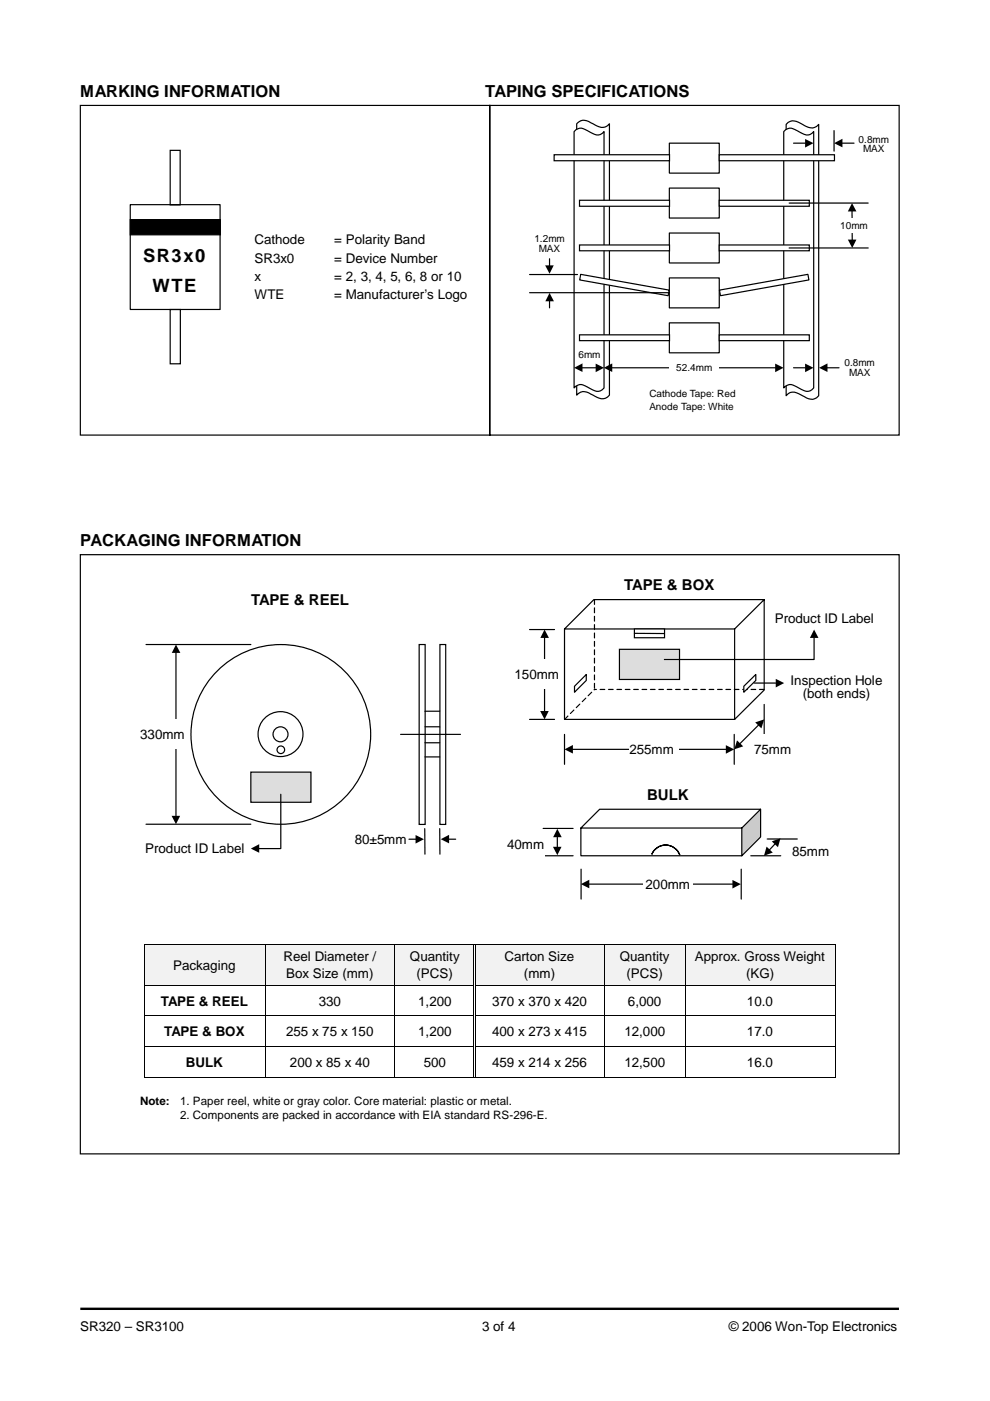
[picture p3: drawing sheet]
<svg xmlns="http://www.w3.org/2000/svg" width="210mm" height="297mm" viewBox="0 0 210 297" stroke-linecap="round" stroke-linejoin="round" font-family="sans-serif">
<path d="M17 277.5h173.6" fill="none" stroke="#000" stroke-width=".51"/>
<g fill="#f2f2f2">
<path d="M30.6 200.3h25.5v6h-25.5z"/>
<path d="M30.6 206.3h25.5v2.5h-25.5z"/>
<path d="M56.3 200.3h27.3v4.2h-27.3z"/>
<path d="M56.3 204.5h27.3v3.6h-27.3z"/>
<path d="M56.3 208.1h27.3v.7h-27.3z"/>
<path d="M83.8 200.3h16.6v4.2h-16.6z"/>
<path d="M83.8 204.5h16.6v3.6h-16.6z"/>
<path d="M83.8 208.1h16.6v.7h-16.6z"/>
<path d="M100.9 200.3h27.2v4.2h-27.2z"/>
<path d="M100.9 204.5h27.2v3.6h-27.2z"/>
<path d="M100.9 208.1h27.2v.7h-27.2z"/>
<path d="M128.2 200.3h17v4.2h-17z"/>
<path d="M128.2 204.5h17v3.6h-17z"/>
<path d="M128.2 208.1h17v.7h-17z"/>
<path d="M145.4 200.3h31.6v4.2h-31.6z"/>
<path d="M145.4 204.5h31.6v3.6h-31.6z"/>
<path d="M145.4 208.1h31.6v.7h-31.6z"/>
</g>
<g fill="none" stroke="#000" stroke-width=".21">
<path d="M30.5 200.2h146.6M30.5 208.9h69.9M30.5 215.4h69.9M30.5 200.3v8.5M30.5 209v6.3M30.5 215.5v6.3M56.2 200.3v8.5M56.2 209v6.3M56.2 215.5v6.3M83.7 200.3v8.5M83.7 209v6.3M83.7 215.5v6.3"/>
<path d="M100.5 200.3v8.5M100.5 209v6.3M100.5 215.5v6.3M100.8 200.3v8.5M100.8 209v6.3M100.8 215.5v6.3M100.9 208.9h76.2M100.9 215.4h76.2M128.2 200.3v8.5M128.2 209v6.3M128.2 215.5v6.3M145.3 200.3v8.5"/>
<path d="M145.3 209v6.3M145.3 215.5v6.3M177.1 200.3v8.5M177.1 209v6.3M177.1 215.5v6.3M30.5 221.9h69.9M30.5 222v6.5M30.6 228.4h25.5M56.2 222v6.5M56.3 228.4h27.3M83.7 222v6.5M83.8 228.4h44.3"/>
<path d="M100.5 222v6.3M100.8 222v6.3M100.9 221.9h76.2M128.2 222v6.5M128.2 228.4h17M145.3 222v6.5M145.4 228.4h31.6M177.1 222v6.5"/>
</g>
<path d="M100.4 208.8h.2v.2h-.2zM100.4 215.3h.2v.2h-.2zM100.7 208.8h.2v.2h-.2zM100.7 215.3h.2v.2h-.2zM100.4 221.8h.2v.2h-.2zM100.7 221.8h.2v.2h-.2z" fill="#000"/>
<path d="M17 22.4h86.9v69.8h-86.9zM103.8 22.4h86.8v69.8h-86.8zM17 117.6h173.6v127h-173.6z" fill="none" stroke="#000" stroke-width=".25"/>
<path d="M27.6 46.6h19.1v3.2h-19.1z" fill="#000" stroke="#000" stroke-width=".25"/>
<g fill="#fff" stroke="#000" stroke-width=".25">
<path d="M36.1 31.9h2.1v11.5h-2.1z"/>
<path d="M36.1 65.6h2.1v11.5h-2.1z"/>
</g>
<path d="M122.5 26a1.99 1.99 0 0 1 2.8 0l1.3 .7a1.96 1.96 0 0 0 2.6-.5v57.6a2.11 2.11 0 0 1-3 .2l-.9-.4a2.02 2.02 0 0 0-3 .2v-57.6zM27.6 43.4h19.1v22.2h-19.1z" fill="none" stroke="#000" stroke-width=".25"/>
<path d="M122.1 27.5a1.94 1.94 0 0 1 2.4 .2l1.2 .6a1.69 1.69 0 0 0 2.4-.4v54.4a1.86 1.86 0 0 1-2.8 .2l-1.2-.7a1.69 1.69 0 0 0-2.4 .5v-54.4z" fill-rule="evenodd" fill="#fff" stroke="#000" stroke-width=".25"/>
<path d="M167.1 26a2.67 2.67 0 0 1 3.1 .4 2.4 2.4 0 0 0 3.4 0v57.5a2.01 2.01 0 0 1-3 .2l-1.3-.7a1.9 1.9 0 0 0-2.6 .5v-57.5z" fill="none" stroke="#000" stroke-width=".25"/>
<g fill="#fff" stroke="#000" stroke-width=".25">
<path d="M166.6 27.5a1.94 1.94 0 0 1 2.4 .2l1.2 .6a1.69 1.69 0 0 0 2.3-.4v54.4a1.86 1.86 0 0 1-2.8 .2l-1.2-.7a1.69 1.69 0 0 0-2.3 .5v-54.4z" fill-rule="evenodd"/>
<path d="M141.9 30.4h10.6v6.3h-10.6z" fill-rule="evenodd"/>
<path d="M141.9 39.9h10.6v6.3h-10.6z" fill-rule="evenodd"/>
<path d="M141.9 49.4h10.6v6.4h-10.6z" fill-rule="evenodd"/>
<path d="M141.9 58.9h10.6v6.4h-10.6z" fill-rule="evenodd"/>
<path d="M141.9 68.5h10.6v6.3h-10.6z" fill-rule="evenodd"/>
</g>
<path d="M152.5 42.5h19.1v1.2h-19.1z" fill="#fff" stroke="#000" stroke-width=".25"/>
<path d="M167.3 43.1h16.8" fill="none" stroke="#000" stroke-width=".25"/>
<g fill="#fff" stroke="#000" stroke-width=".25">
<path d="M122.9 42.5h19.1v1.2h-19.1z"/>
<path d="M152.5 51.9h19.1v1.3h-19.1z"/>
<path d="M122.9 51.9h19.1v1.3h-19.1z"/>
<path d="M152.5 71h19.1v1.2h-19.1z"/>
<path d="M122.9 71h19.1v1.2h-19.1z"/>
<path d="M152.5 32.8h24.4v1.3h-24.4z"/>
<path d="M117.5 32.8h24.5v1.3h-24.5z"/>
</g>
<g fill="#fff" stroke="#000" stroke-width=".25">
<path d="M152.5 61.5l18.8-3.3 .2 1.2-18.7 3.3z" fill-rule="evenodd"/>
<path d="M123.1 58.2l18.8 3.3-.2 1.2-18.8-3.3z" fill-rule="evenodd"/>
</g>
<g fill="none" stroke="#000" stroke-width=".25">
<path d="M168.2 30.4h2.6M176.8 27.7v4.3M178.5 30.4h2.6M112.3 58.2h10.1M116.5 54.9v1.4M167.3 52.6h16.8M180.7 44.7v6.2M112.3 62.1h29.6M116.5 63.8v1.5M123.4 78h3M129.7 78h34.7M168.2 78h2.6"/>
<path d="M175.4 78h2.5"/>
</g>
<path d="M170.7 29.5l1.8 .9-1.8 .9zM176.8 30.4l1.8-1v1.8zM115.6 56.3h1.8l-.9 1.7zM179.8 50.8h1.8l-.9 1.8zM180.7 43.1l.9 1.7h-1.8zM116.5 62.1l.9 1.8h-1.8zM121.7 78l1.8-1v1.9zM126.3 77.1l1.8 .9-1.8 .9zM128 78l1.8-1v1.9zM164.4 77.1l1.7 .9-1.7 .9zM170.7 77.1l1.8 .9-1.8 .9zM173.7 78l1.7-1v1.9z" fill="#000"/>
<g fill="#fff">
<path d="M176.8 46.2h8.5v3.2h-8.5z"/>
<path d="M141.9 76.4h10.6v3.2h-10.6z"/>
<path d="M137.7 82h19v6.3h-19z"/>
</g>
<g fill="#fff" stroke="#000" stroke-width=".25">
<circle cx="59.5" cy="155.7" r="19.1"/>
<circle cx="59.5" cy="155.6" r="4.8"/>
<circle cx="59.5" cy="155.7" r="1.59"/>
<circle cx="59.5" cy="159" r=".8"/>
</g>
<path d="M31 136.7h22.2M37.3 138.3v34.8M31 174.8h22.2" fill="none" stroke="#000" stroke-width=".25"/>
<path d="M37.3 136.7l.9 1.7h-1.8zM36.4 173h1.8l-.9 1.8z" fill="#000"/>
<path d="M29.7 152.5h10.6v6.4h-10.6z" fill="#fff"/>
<path d="M53.2 163.7h12.7v6.4h-12.7z" fill="#ddd" stroke="#000" stroke-width=".25"/>
<g fill="#fff" stroke="#000" stroke-width=".25">
<path d="M88.9 136.7h1.2v38.1h-1.2z"/>
<path d="M93.3 136.7h1.2v38.1h-1.2z"/>
</g>
<g fill="none" stroke="#000" stroke-width=".25">
<path d="M112.3 133.5h5.3M115.5 135.2v15.6M119.7 133.3l6.2-6.2h36.1v19.2l-6.2 6.2h-36.1zM155.8 133.3v19.2M162 127.1l-6.2 6.2h-36.1M84.9 155.7h12.7M90.1 150.8h3.1M90.1 154.1h3.1M90.1 157.5h3.1M112.3 152.5h5.3M119.7 155.7v6.4M121.4 158.9h32.6"/>
<path d="M155.7 155.7v6.4M160.8 153.7l-3.9 4M162 149.4v8.3M59.5 168.4v11.5h-4.6M86.7 177.9h1.5M90.1 175.7v5.4M90.1 160.5h3.1M93.2 175.7l.1 5.4M95.1 177.9h1.5"/>
</g>
<path d="M115.5 133.5l.9 1.8h-1.8zM114.5 150.7h1.8l-.8 1.8zM119.7 158.9l1.8-1v1.9zM153.9 158l1.8 .9-1.8 .9zM156.3 157l1.3 1.2-1.9 .7zM160.1 153.2l1.9-.7-.6 1.9zM53.2 179.9l1.8-.9v1.8zM88.1 177l1.8 .9-1.8 1zM93.4 177.9l1.8-.9v1.8z" fill="#000"/>
<g fill="#000">
<path d="M125.9 127.1l.1-.1 .2 .1-.1 1.2-.2-.2zM125.9 128.9l.3-.1-.1 1.2-.2-.1zM126 130.6h.2l-.1 1.2-.2-.1zM125.9 132.4h.3l-.1 1.2-.2-.1zM125.9 134.2h.3l-.1 1.2-.2-.1zM125.9 136l.3-.1-.1 1.3-.2-.2zM126 137.7h.2l-.1 1.2-.2-.1zM125.9 139.5h.3l-.1 1.2-.2-.1zM120.3 151.7l.2 .1-.8 .9-.1-.2zM121.6 150.4l.2 .2-.9 .8-.1-.2zM122.1 150l.8-.8h.1l-.8 1zM124.1 147.9l.2 .2-.8 .8-.2-.2z"/>
<path d="M124.6 147.4l.8-.8 .2 .2-.8 .8zM125.9 146.2l.1-.2 .2 .2-.2 .2zM125.9 141.3h.3l-.1 1.2-.2-.1zM126 143h.2l-.1 1.3-.2-.2zM126 144.8h.2l-.1 1.2-.2-.1zM126 146l.6 .2-.6 .1-.1-.1zM127.1 146.2l.1-.2h1l.2 .2-.1 .1h-1.1zM128.9 146.2l.1-.2h1l.1 .2v.1h-1.1zM130.7 146.2l.1-.2h1l.1 .2-.1 .1h-1zM132.4 146.2l.2-.2h1l.1 .2-.1 .1h-1zM134.2 146.2l.1-.2h1.1l.1 .2-.1 .1h-1.1zM136 146.2l.1-.2h1l.2 .2-.1 .1h-1.1z"/>
<path d="M137.8 146.2l.1-.2h1l.1 .2v.1h-1.1zM139.5 146.2l.2-.2h1l.1 .2-.1 .1h-1zM141.3 146.2l.1-.2h1.1l.1 .2-.1 .1h-1.1zM143.1 146.2l.1-.2h1l.2 .2-.1 .1h-1.1zM144.9 146.2l.1-.2h1l.1 .2v.1h-1.1zM146.7 146.2l.1-.2h1l.1 .2-.1 .1h-1zM148.6 146h1l.1 .2-.1 .1h-1l-.2-.1zM150.2 146.2l.1-.2h1.1l.1 .2-.1 .1h-1.1zM152 146.2l.1-.2h1l.2 .2-.1 .1h-1.1zM153.9 146h1l.1 .2v.1h-1.1l-.1-.1zM155.7 146h1l.1 .2-.1 .1h-1l-.2-.1zM157.3 146.2l.2-.2h1l.1 .2-.1 .1h-1z"/>
<path d="M159.1 146.2l.1-.2h1l.2 .2-.1 .1h-1.1zM161 146h1l.2 .2-.1 .1h-1.1l-.1-.1z"/>
</g>
<path d="M166.3 143h22.2v6.4h-22.2z" fill="#fff"/>
<g fill="#fff" stroke="#000" stroke-width=".25">
<path d="M157.7 145.5l2.5-2.5v1.3l-2.5 2.5z" fill-rule="evenodd"/>
<path d="M124.3 143v1.3l-2.5 2.5v-1.3z" fill-rule="evenodd"/>
</g>
<path d="M131.3 137.7h12.8v6.4h-12.8z" fill="#ddd" stroke="#000" stroke-width=".25"/>
<path d="M134.5 133.3h6.4v1.9h-6.4z" fill="#fff" stroke="#000" stroke-width=".25"/>
<path d="M133.4 155.7h10.6v6.4h-10.6z" fill="#fff"/>
<path d="M172.6 135.2v4.6h-31.7" fill="none" stroke="#000" stroke-width=".25"/>
<path d="M172.6 133.5l.9 1.8h-1.8z" fill="#000"/>
<g fill="#fff">
<path d="M109.1 139.8h9.5v6.4h-9.5z"/>
<path d="M159.9 155.7h9.5v6.4h-9.5z"/>
</g>
<g fill="#fff">
<path d="M127.1 171.6h34.2v5.9l-4 3.9h-34.1v-5.8z" fill-rule="evenodd"/>
<path d="M127.1 171.6h34.2l-4 4h-34.1z" fill-rule="evenodd"/>
</g>
<path d="M161.3 171.6v5.9l-4 3.9v-5.8z" fill-rule="evenodd" fill="#cdcdcd"/>
<path d="M115.2 175.6h6.3M118.2 177.4v2.2M127.1 171.6h34.2v5.9l-4 3.9h-34.1v-5.8zM157.3 175.6v5.8M161.3 171.6l-4 4h-34.1M162.7 177.9h6.4M164.4 178.9l-1.3 1.3M115.2 181.4h6.3M123.2 184.3v6.3M124.9 187.5h30.5M157.2 184.3v6.3M159.2 181.4h6.3" fill="none" stroke="#000" stroke-width=".25"/>
<path d="M117.2 179.5h1.9l-.9 1.8zM118.2 175.7l.9 1.8h-1.8zM162.5 179.5l1.3 1.3-1.8 .6zM163.6 178.4l1.9-.7-.6 1.9zM123.2 187.5l1.7-1v1.8zM155.3 186.6l1.8 .9-1.8 .9z" fill="#000"/>
<path d="M139 180a3.2 3.2 0 0 1 5.1 1.2 3.2 3.2 0 0 0-3-2 3.2 3.2 0 0 0-3 2z" fill-rule="evenodd" fill="#fff" stroke="#000" stroke-width=".25"/>
<path d="M159.9 144.8h4.7" fill="none" stroke="#000" stroke-width=".25"/>
<path d="M164.5 143.9l1.8 .9-1.8 1z" fill="#000"/>
<g fill="#fff">
<path d="M136.3 184.3h10.6v6.3h-10.6z"/>
<path d="M105.9 175.8h9.6v6.3h-9.6z"/>
</g>
<path d="M134.5 134.3h6.4" fill="none" stroke="#000" stroke-width=".25"/>
<g font-size="3.9">
<text x="30.3" y="55.5">SR3x0</text>
<text x="32.3" y="61.8">WTE</text>
</g>
<g font-size="3.5">
<text x="17" y="20.5">MARKING INFORMATION</text>
<text x="102.9" y="20.5">TAPING SPECIFICATIONS</text>
<text x="17" y="115.7">PACKAGING INFORMATION</text>
</g>
<g font-size="3.2">
<text x="132.3" y="125.1">TAPE &amp; BOX</text>
<text x="53.2" y="128.3">TAPE &amp; REEL</text>
<text x="137.2" y="169.5">BULK</text>
</g>
<g font-size="2.8">
<text x="53.9" y="51.8">Cathode</text>
<text x="70.9" y="51.8">= Polarity Band</text>
<text x="53.9" y="55.7">SR3x0</text>
<text x="53.9" y="59.6">x</text>
<text x="70.9" y="55.7">= Device Number</text>
<text x="70.9" y="59.6">= 2, 3, 4, 5, 6, 8 or 10</text>
<text x="53.9" y="63.5">WTE</text>
<text x="70.9" y="63.5">= Manufacturer’s Logo</text>
<text x="164.3" y="132.1">Product ID Label</text>
<text x="109.1" y="144">150mm</text>
<text x="167.6" y="145.2">Inspection Hole</text>
<text x="170.2" y="148.1">(both ends)</text>
<text x="29.7" y="156.7">330mm</text>
<text x="133.4" y="159.9">255mm</text>
<text x="159.9" y="159.9">75mm</text>
<text x="75.2" y="178.9">80±5mm</text>
<text x="107.5" y="179.9">40mm</text>
<text x="30.8" y="180.9">Product ID Label</text>
<text x="168" y="181.4">85mm</text>
<text x="136.9" y="188.4">200mm</text>
<text x="60.1" y="203.8">Reel Diameter /</text>
<text x="86.9" y="203.8">Quantity</text>
<text x="107" y="203.8">Carton Size</text>
<text x="131.4" y="203.8">Quantity</text>
<text x="147.3" y="203.8">Approx. Gross Weight</text>
<text x="36.7" y="205.6">Packaging</text>
<text x="60.7" y="207.4">Box Size (mm)</text>
<text x="88.3" y="207.4">(PCS)</text>
<text x="111.1" y="207.4">(mm)</text>
<text x="132.9" y="207.4">(PCS)</text>
<text x="158.2" y="207.4">(KG)</text>
<text x="34.1" y="213.2">TAPE &amp; REEL</text>
<text x="67.6" y="213.2">330</text>
<text x="88.7" y="213.2">1,200</text>
<text x="104.4" y="213.2">370 x 370 x 420</text>
<text x="133.1" y="213.2">6,000</text>
<text x="158.4" y="213.2">10.0</text>
<text x="34.8" y="219.7">TAPE &amp; BOX</text>
<text x="60.7" y="219.7">255 x 75 x 150</text>
<text x="88.7" y="219.7">1,200</text>
<text x="104.4" y="219.7">400 x 273 x 415</text>
<text x="132.4" y="219.7">12,000</text>
<text x="158.4" y="219.7">17.0</text>
<text x="39.4" y="226.2">BULK</text>
<text x="61.5" y="226.2">200 x 85 x 40</text>
<text x="89.8" y="226.2">500</text>
<text x="104.4" y="226.2">459 x 214 x 256</text>
<text x="132.4" y="226.2">12,500</text>
<text x="158.4" y="226.2">16.0</text>
<text x="17" y="282.2">SR320 – SR3100</text>
<text x="102.2" y="282.2">3 of 4</text>
<text x="154.5" y="282.2">© 2006 Won-Top Electronics</text>
</g>
<g font-size="2.5">
<text x="29.7" y="234.3">Note:</text>
<text x="38.2" y="234.2">1. Paper reel, white or gray color. Core material: plastic or metal.</text>
<text x="38.2" y="237.3">2. Components are packed in accordance with EIA standard RS-296-E.</text>
</g>
<g font-size="2.1">
<text x="182" y="30.2">0.8mm</text>
<text x="183" y="32.3">MAX</text>
<text x="113.3" y="51.4">1.2mm</text>
<text x="114.2" y="53.5">MAX</text>
<text x="178.2" y="48.5">10mm</text>
<text x="122.7" y="75.9">6mm</text>
<text x="179" y="77.6">0.8mm</text>
<text x="143.4" y="78.6">52.4mm</text>
<text x="180" y="79.7">MAX</text>
<text x="137.7" y="84.1">Cathode Tape: Red</text>
<text x="137.7" y="87">Anode Tape: White</text>
</g>
</svg>
